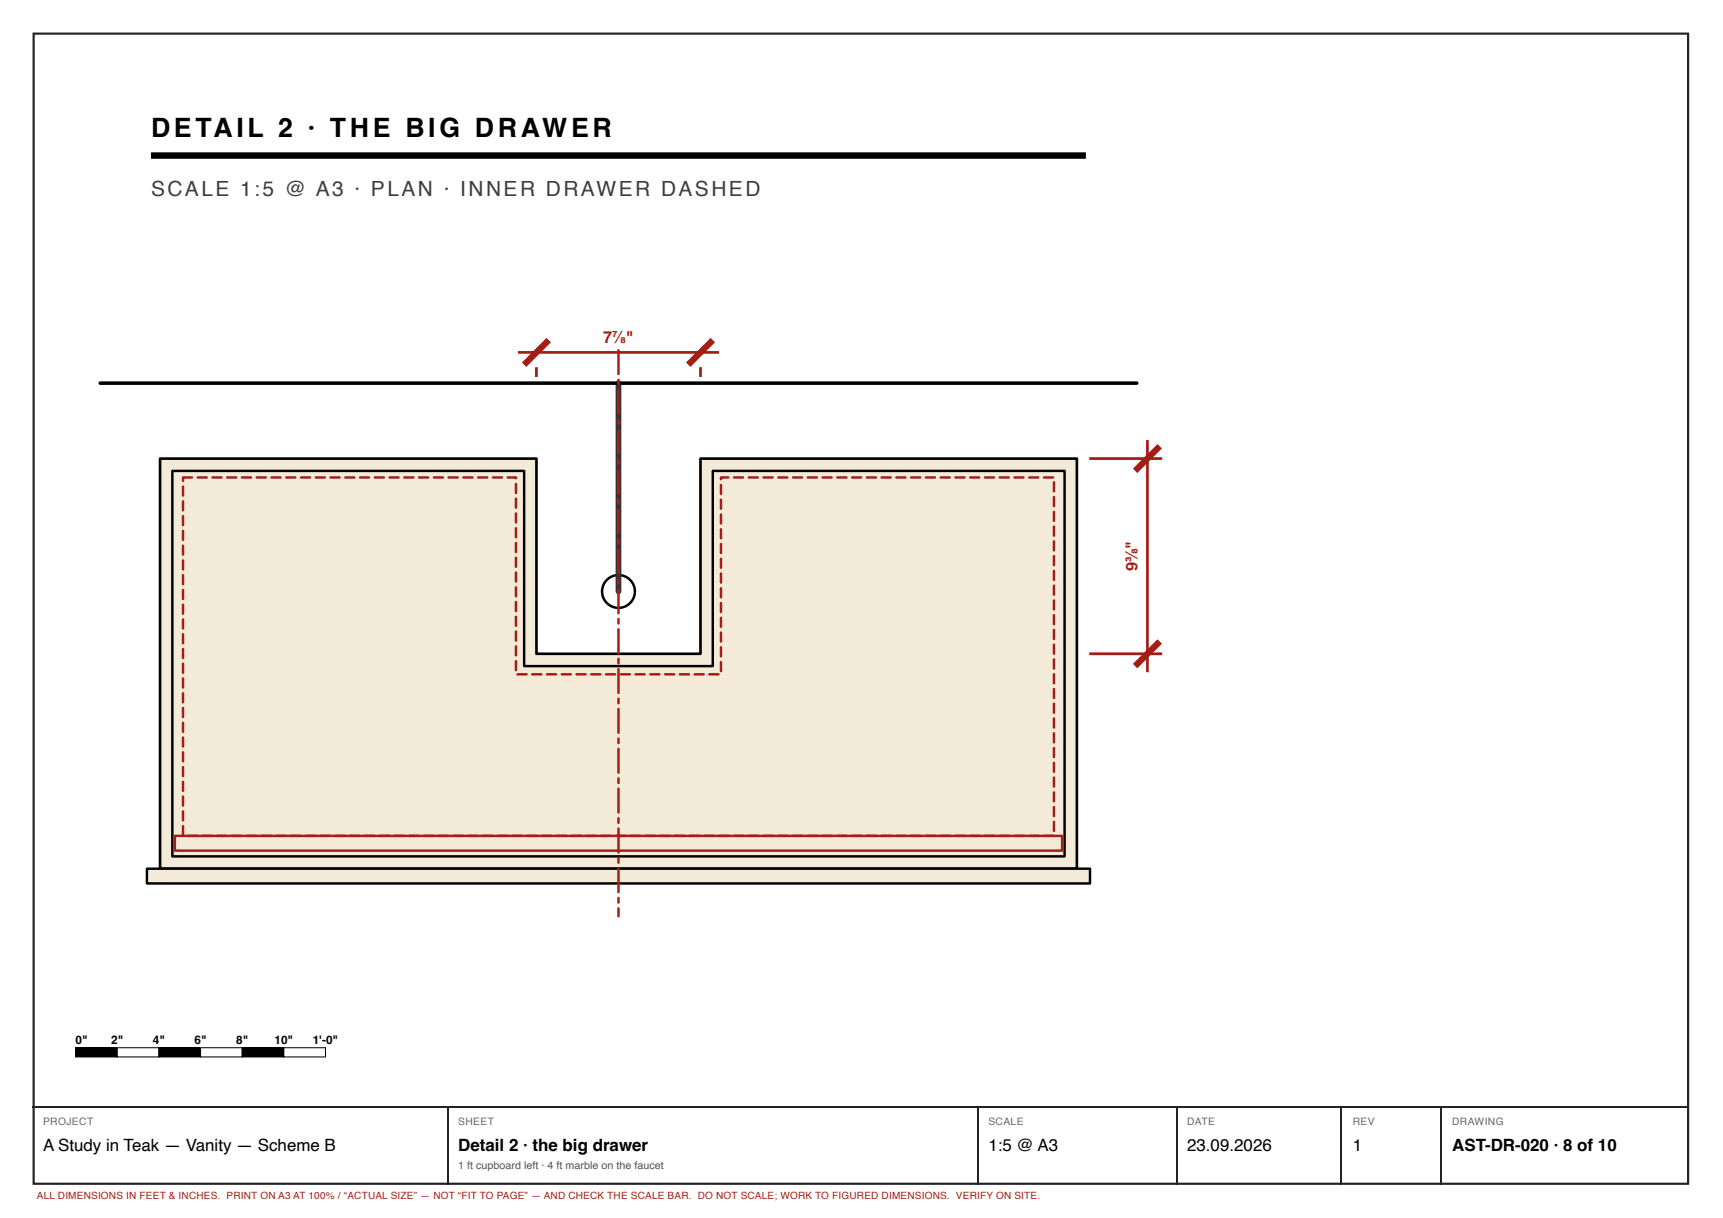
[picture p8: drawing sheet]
<svg xmlns="http://www.w3.org/2000/svg" width="420mm" height="297mm" viewBox="0 0 420 297" stroke-linecap="round" stroke-linejoin="round" font-family="sans-serif">
<path d="M8.2 8.2h403.5v280.5h-403.5z" fill="none" stroke="#222" stroke-width=".53"/>
<path d="M36.8 37.9h228" fill="none" stroke="#000" stroke-width="1.6" stroke-linecap="butt"/>
<path d="M39 111.8h91.8v47.6h40v-47.6h91.8v100h-223.6z" fill="#f3ead8"/>
<path d="M39 111.8h91.8v47.6h40v-47.6h91.8v100h-223.6z" fill="none" stroke="#000" stroke-width=".65"/>
<path d="M42 114.8h85.8v47.6h46v-47.6h85.8v94h-217.6z" fill="none" stroke="#000" stroke-width=".6"/>
<path d="M35.8 211.8h230v3.6h-230z" fill="#f3ead8"/>
<path d="M35.8 211.8h230v3.6h-230z" fill="none" stroke="#000" stroke-width=".6"/>
<path d="M48 116.2l2.4-.1a.3 .3 0 0 1 .3 .3 .3 .3 0 0 1-.3 .3h-2.3l-.1-.2zM51.6 116.2l2.4-.1a.3 .3 0 0 1 .3 .3 .3 .3 0 0 1-.3 .3h-2.3l-.1-.2zM55.2 116.2l2.4-.1a.3 .3 0 0 1 .3 .3 .3 .3 0 0 1-.3 .3h-2.3l-.1-.2zM58.8 116.2l2.4-.1a.3 .3 0 0 1 .3 .3 .3 .3 0 0 1-.3 .3h-2.3l-.1-.2zM62.4 116.2l2.4-.1a.3 .3 0 0 1 .3 .3 .3 .3 0 0 1-.3 .3h-2.3l-.1-.2zM66 116.2l2.4-.1a.3 .3 0 0 1 .3 .3 .3 .3 0 0 1-.3 .3h-2.3l-.1-.2zM69.6 116.2l2.4-.1a.3 .3 0 0 1 .3 .3 .3 .3 0 0 1-.3 .3h-2.3l-.1-.2zM73.2 116.2l2.4-.1a.3 .3 0 0 1 .3 .3 .3 .3 0 0 1-.3 .3h-2.3l-.1-.2zM76.8 116.2l2.4-.1a.3 .3 0 0 1 .3 .3 .3 .3 0 0 1-.3 .3h-2.3l-.1-.2zM80.4 116.2l2.4-.1a.3 .3 0 0 1 .3 .3 .3 .3 0 0 1-.3 .3h-2.3l-.1-.2zM84 116.2l2.4-.1a.3 .3 0 0 1 .3 .3 .3 .3 0 0 1-.3 .3h-2.3l-.1-.2zM87.6 116.2l2.4-.1a.3 .3 0 0 1 .3 .3 .3 .3 0 0 1-.3 .3h-2.3l-.1-.2zM91.2 116.2l2.4-.1a.3 .3 0 0 1 .3 .3 .3 .3 0 0 1-.3 .3h-2.3l-.1-.2zM94.8 116.2l2.4-.1a.3 .3 0 0 1 .3 .3 .3 .3 0 0 1-.3 .3h-2.3l-.1-.2zM98.4 116.2l2.4-.1a.3 .3 0 0 1 .3 .3 .3 .3 0 0 1-.3 .3h-2.3l-.1-.2zM102 116.2l2.4-.1a.3 .3 0 0 1 .3 .3 .3 .3 0 0 1-.3 .3h-2.3l-.1-.2zM105.6 116.2l2.4-.1a.3 .3 0 0 1 .3 .3 .3 .3 0 0 1-.3 .3h-2.3l-.1-.2zM109.2 116.2l2.4-.1a.3 .3 0 0 1 .3 .3 .3 .3 0 0 1-.3 .3h-2.3l-.1-.2zM112.8 116.2l2.4-.1a.3 .3 0 0 1 .3 .3 .3 .3 0 0 1-.3 .3h-2.3l-.1-.2zM116.4 116.2l2.4-.1a.3 .3 0 0 1 .3 .3 .3 .3 0 0 1-.3 .3h-2.3l-.1-.2zM120 116.2l2.4-.1a.3 .3 0 0 1 .3 .3 .3 .3 0 0 1-.3 .3h-2.3l-.1-.2zM123.6 116.2l2.2-.1a.34 .34 0 0 1 .4 .3 .34 .34 0 0 1-.3 .4 .34 .34 0 0 1-.4-.2v-.2h.3v.3h-2.1l-.1-.2zM125.6 117.8h.3l.2 .1v2.3a.3 .3 0 0 1-.3 .3 .3 .3 0 0 1-.3-.3zM125.6 121.4h.3l.2 .1v2.3a.3 .3 0 0 1-.3 .3 .3 .3 0 0 1-.3-.3zM125.6 125h.3l.2 .1v2.3a.3 .3 0 0 1-.3 .3 .3 .3 0 0 1-.3-.3zM125.6 128.6h.3l.2 .1v2.3a.3 .3 0 0 1-.3 .3 .3 .3 0 0 1-.3-.3zM125.6 132.2h.3l.2 .1v2.3a.3 .3 0 0 1-.3 .3 .3 .3 0 0 1-.3-.3zM125.6 135.8h.3l.2 .1v2.3a.3 .3 0 0 1-.3 .3 .3 .3 0 0 1-.3-.3zM125.6 139.4h.3l.2 .1v2.3a.3 .3 0 0 1-.3 .3 .3 .3 0 0 1-.3-.3zM125.6 143h.3l.2 .1v2.3a.3 .3 0 0 1-.3 .3 .3 .3 0 0 1-.3-.3zM125.6 146.6h.3l.2 .1v2.3a.3 .3 0 0 1-.3 .3 .3 .3 0 0 1-.3-.3zM125.6 150.2h.3l.2 .1v2.3a.3 .3 0 0 1-.3 .3 .3 .3 0 0 1-.3-.3zM125.6 153.8h.3l.2 .1v2.3a.3 .3 0 0 1-.3 .3 .3 .3 0 0 1-.3-.3zM125.6 157.4h.3l.2 .1v2.3a.3 .3 0 0 1-.3 .3 .3 .3 0 0 1-.3-.3zM125.6 161h.3l.2 .1v2.3a.3 .3 0 0 1-.3 .3 .3 .3 0 0 1-.3-.3zM126 164.2l2.4-.1a.3 .3 0 0 1 .3 .3 .3 .3 0 0 1-.3 .3h-2.3l-.1-.2zM129.6 164.2l2.4-.1a.3 .3 0 0 1 .3 .3 .3 .3 0 0 1-.3 .3h-2.3l-.1-.2zM133.2 164.2l2.4-.1a.3 .3 0 0 1 .3 .3 .3 .3 0 0 1-.3 .3h-2.3l-.1-.2zM136.8 164.2l2.4-.1a.3 .3 0 0 1 .3 .3 .3 .3 0 0 1-.3 .3h-2.3l-.1-.2zM140.4 164.2l2.4-.1a.3 .3 0 0 1 .3 .3 .3 .3 0 0 1-.3 .3h-2.3l-.1-.2zM144 164.2l2.4-.1a.3 .3 0 0 1 .3 .3 .3 .3 0 0 1-.3 .3h-2.3l-.1-.2zM147.6 164.2l2.4-.1a.3 .3 0 0 1 .3 .3 .3 .3 0 0 1-.3 .3h-2.3l-.1-.2zM151.2 164.2l2.4-.1a.3 .3 0 0 1 .3 .3 .3 .3 0 0 1-.3 .3h-2.3l-.1-.2zM154.8 164.2l2.4-.1a.3 .3 0 0 1 .3 .3 .3 .3 0 0 1-.3 .3h-2.3l-.1-.2zM158.4 164.2l2.4-.1a.3 .3 0 0 1 .3 .3 .3 .3 0 0 1-.3 .3h-2.3l-.1-.2zM162 164.2l2.4-.1a.3 .3 0 0 1 .3 .3 .3 .3 0 0 1-.3 .3h-2.3l-.1-.2zM165.6 164.2l2.4-.1a.3 .3 0 0 1 .3 .3 .3 .3 0 0 1-.3 .3h-2.3l-.1-.2zM169.2 164.2l2.4-.1a.3 .3 0 0 1 .3 .3 .3 .3 0 0 1-.3 .3h-2.3l-.1-.2zM172.8 164.2l2.4-.1a.3 .3 0 0 1 .3 .3 .3 .3 0 0 1-.3 .3h-2.3l-.1-.2zM175.6 161.3l.3-.1 .2 .2v2.2a.3 .3 0 0 1-.3 .3 .3 .3 0 0 1-.3-.3zM175.6 157.7l.3-.1 .2 .2v2.2a.3 .3 0 0 1-.3 .3 .3 .3 0 0 1-.3-.3zM175.6 154.1l.3-.1 .2 .2v2.2a.3 .3 0 0 1-.3 .3 .3 .3 0 0 1-.3-.3zM175.6 150.5l.3-.1 .2 .2v2.2a.3 .3 0 0 1-.3 .3 .3 .3 0 0 1-.3-.3zM175.6 146.9l.3-.1 .2 .2v2.2a.3 .3 0 0 1-.3 .3 .3 .3 0 0 1-.3-.3zM175.6 143.3l.3-.1 .2 .2v2.2a.3 .3 0 0 1-.3 .3 .3 .3 0 0 1-.3-.3zM175.6 139.7l.3-.1 .2 .2v2.2a.3 .3 0 0 1-.3 .3 .3 .3 0 0 1-.3-.3zM175.6 136.1l.3-.1 .2 .2v2.2a.3 .3 0 0 1-.3 .3 .3 .3 0 0 1-.3-.3zM175.6 132.5l.3-.1 .2 .2v2.2a.3 .3 0 0 1-.3 .3 .3 .3 0 0 1-.3-.3zM175.6 128.9l.3-.1 .2 .2v2.2a.3 .3 0 0 1-.3 .3 .3 .3 0 0 1-.3-.3zM175.6 125.3l.3-.1 .2 .2v2.2a.3 .3 0 0 1-.3 .3 .3 .3 0 0 1-.3-.3zM175.6 121.7l.3-.1 .2 .2v2.2a.3 .3 0 0 1-.3 .3 .3 .3 0 0 1-.3-.3zM175.6 118.1l.3-.1 .2 .2v2.2a.3 .3 0 0 1-.3 .3 .3 .3 0 0 1-.3-.3zM175.6 116.2l2-.1a.3 .3 0 0 1 .3 .3 .3 .3 0 0 1-.3 .3h-1.8v-.3h.3v.4a.3 .3 0 0 1-.3 .3 .3 .3 0 0 1-.3-.3zM178.8 116.2l2.4-.1a.3 .3 0 0 1 .3 .3 .3 .3 0 0 1-.3 .3h-2.3l-.1-.2zM182.4 116.2l2.4-.1a.3 .3 0 0 1 .3 .3 .3 .3 0 0 1-.3 .3h-2.3l-.1-.2zM186 116.2l2.4-.1a.3 .3 0 0 1 .3 .3 .3 .3 0 0 1-.3 .3h-2.3l-.1-.2zM189.6 116.2l2.4-.1a.3 .3 0 0 1 .3 .3 .3 .3 0 0 1-.3 .3h-2.3l-.1-.2zM193.2 116.2l2.4-.1a.3 .3 0 0 1 .3 .3 .3 .3 0 0 1-.3 .3h-2.3l-.1-.2zM196.8 116.2l2.4-.1a.3 .3 0 0 1 .3 .3 .3 .3 0 0 1-.3 .3h-2.3l-.1-.2zM200.4 116.2l2.4-.1a.3 .3 0 0 1 .3 .3 .3 .3 0 0 1-.3 .3h-2.3l-.1-.2zM204 116.2l2.4-.1a.3 .3 0 0 1 .3 .3 .3 .3 0 0 1-.3 .3h-2.3l-.1-.2zM207.6 116.2l2.4-.1a.3 .3 0 0 1 .3 .3 .3 .3 0 0 1-.3 .3h-2.3l-.1-.2zM211.2 116.2l2.4-.1a.3 .3 0 0 1 .3 .3 .3 .3 0 0 1-.3 .3h-2.3l-.1-.2zM214.8 116.2l2.4-.1a.3 .3 0 0 1 .3 .3 .3 .3 0 0 1-.3 .3h-2.3l-.1-.2zM218.4 116.2l2.4-.1a.3 .3 0 0 1 .3 .3 .3 .3 0 0 1-.3 .3h-2.3l-.1-.2zM222 116.2l2.4-.1a.3 .3 0 0 1 .3 .3 .3 .3 0 0 1-.3 .3h-2.3l-.1-.2zM225.6 116.2l2.4-.1a.3 .3 0 0 1 .3 .3 .3 .3 0 0 1-.3 .3h-2.3l-.1-.2zM229.2 116.2l2.4-.1a.3 .3 0 0 1 .3 .3 .3 .3 0 0 1-.3 .3h-2.3l-.1-.2zM232.8 116.2l2.4-.1a.3 .3 0 0 1 .3 .3 .3 .3 0 0 1-.3 .3h-2.3l-.1-.2zM236.4 116.2l2.4-.1a.3 .3 0 0 1 .3 .3 .3 .3 0 0 1-.3 .3h-2.3l-.1-.2zM240 116.2l2.4-.1a.3 .3 0 0 1 .3 .3 .3 .3 0 0 1-.3 .3h-2.3l-.1-.2zM243.6 116.2l2.4-.1a.3 .3 0 0 1 .3 .3 .3 .3 0 0 1-.3 .3h-2.3l-.1-.2zM247.2 116.2l2.4-.1a.3 .3 0 0 1 .3 .3 .3 .3 0 0 1-.3 .3h-2.3l-.1-.2zM250.8 116.2l2.4-.1a.3 .3 0 0 1 .3 .3 .3 .3 0 0 1-.3 .3h-2.3l-.1-.2zM254.4 116.2l2.4-.1a.3 .3 0 0 1 .3 .3 .3 .3 0 0 1-.3 .3h-2.3l-.1-.2zM256.8 117.4h.3l.2 .1v2.3a.3 .3 0 0 1-.3 .3 .3 .3 0 0 1-.3-.3zM256.8 121h.3l.2 .1v2.3a.3 .3 0 0 1-.3 .3 .3 .3 0 0 1-.3-.3zM256.8 124.6h.3l.2 .1v2.3a.3 .3 0 0 1-.3 .3 .3 .3 0 0 1-.3-.3zM256.8 128.2h.3l.2 .1v2.3a.3 .3 0 0 1-.3 .3 .3 .3 0 0 1-.3-.3zM256.8 131.8h.3l.2 .1v2.3a.3 .3 0 0 1-.3 .3 .3 .3 0 0 1-.3-.3zM256.8 135.4h.3l.2 .1v2.3a.3 .3 0 0 1-.3 .3 .3 .3 0 0 1-.3-.3zM256.8 139h.3l.2 .1v2.3a.3 .3 0 0 1-.3 .3 .3 .3 0 0 1-.3-.3zM256.8 142.6h.3l.2 .1v2.3a.3 .3 0 0 1-.3 .3 .3 .3 0 0 1-.3-.3zM256.8 146.2h.3l.2 .1v2.3a.3 .3 0 0 1-.3 .3 .3 .3 0 0 1-.3-.3zM256.8 149.8h.3l.2 .1v2.3a.3 .3 0 0 1-.3 .3 .3 .3 0 0 1-.3-.3zM256.8 153.4h.3l.2 .1v2.3a.3 .3 0 0 1-.3 .3 .3 .3 0 0 1-.3-.3zM256.8 157h.3l.2 .1v2.3a.3 .3 0 0 1-.3 .3 .3 .3 0 0 1-.3-.3zM256.8 160.6h.3l.2 .1v2.3a.3 .3 0 0 1-.3 .3 .3 .3 0 0 1-.3-.3zM256.8 164.2h.3l.2 .1v2.3a.3 .3 0 0 1-.3 .3 .3 .3 0 0 1-.3-.3zM256.8 167.8h.3l.2 .1v2.3a.3 .3 0 0 1-.3 .3 .3 .3 0 0 1-.3-.3zM256.8 171.4h.3l.2 .1v2.3a.3 .3 0 0 1-.3 .3 .3 .3 0 0 1-.3-.3zM256.8 175h.3l.2 .1v2.3a.3 .3 0 0 1-.3 .3 .3 .3 0 0 1-.3-.3zM256.8 178.6h.3l.2 .1v2.3a.3 .3 0 0 1-.3 .3 .3 .3 0 0 1-.3-.3zM256.8 182.2h.3l.2 .1v2.3a.3 .3 0 0 1-.3 .3 .3 .3 0 0 1-.3-.3zM256.8 185.8h.3l.2 .1v2.3a.3 .3 0 0 1-.3 .3 .3 .3 0 0 1-.3-.3zM256.8 189.4h.3l.2 .1v2.3a.3 .3 0 0 1-.3 .3 .3 .3 0 0 1-.3-.3zM256.8 193h.3l.2 .1v2.3a.3 .3 0 0 1-.3 .3 .3 .3 0 0 1-.3-.3zM256.8 196.6h.3l.2 .1v2.3a.3 .3 0 0 1-.3 .3 .3 .3 0 0 1-.3-.3zM256.8 200.2h.3l.2 .1v2.3a.3 .3 0 0 1-.3 .3 .3 .3 0 0 1-.3-.3zM254.5 203.6l2.3-.1a.3 .3 0 0 1 .3 .3 .3 .3 0 0 1-.3 .3h-2.2l-.2-.2zM250.9 203.6l2.3-.1a.3 .3 0 0 1 .3 .3 .3 .3 0 0 1-.3 .3h-2.2l-.2-.2zM247.3 203.6l2.3-.1a.3 .3 0 0 1 .3 .3 .3 .3 0 0 1-.3 .3h-2.2l-.2-.2zM243.7 203.6l2.3-.1a.3 .3 0 0 1 .3 .3 .3 .3 0 0 1-.3 .3h-2.2l-.2-.2zM240.1 203.6l2.3-.1a.3 .3 0 0 1 .3 .3 .3 .3 0 0 1-.3 .3h-2.2l-.2-.2zM236.5 203.6l2.3-.1a.3 .3 0 0 1 .3 .3 .3 .3 0 0 1-.3 .3h-2.2l-.2-.2zM232.9 203.6l2.3-.1a.3 .3 0 0 1 .3 .3 .3 .3 0 0 1-.3 .3h-2.2l-.2-.2zM229.3 203.6l2.3-.1a.3 .3 0 0 1 .3 .3 .3 .3 0 0 1-.3 .3h-2.2l-.2-.2zM225.7 203.6l2.3-.1a.3 .3 0 0 1 .3 .3 .3 .3 0 0 1-.3 .3h-2.2l-.2-.2zM222.1 203.6l2.3-.1a.3 .3 0 0 1 .3 .3 .3 .3 0 0 1-.3 .3h-2.2l-.2-.2zM218.5 203.6l2.3-.1a.3 .3 0 0 1 .3 .3 .3 .3 0 0 1-.3 .3h-2.2l-.2-.2zM214.9 203.6l2.3-.1a.3 .3 0 0 1 .3 .3 .3 .3 0 0 1-.3 .3h-2.2l-.2-.2zM211.3 203.6l2.3-.1a.3 .3 0 0 1 .3 .3 .3 .3 0 0 1-.3 .3h-2.2l-.2-.2zM207.7 203.6l2.3-.1a.3 .3 0 0 1 .3 .3 .3 .3 0 0 1-.3 .3h-2.2l-.2-.2zM204.1 203.6l2.3-.1a.3 .3 0 0 1 .3 .3 .3 .3 0 0 1-.3 .3h-2.2l-.2-.2zM200.5 203.6l2.3-.1a.3 .3 0 0 1 .3 .3 .3 .3 0 0 1-.3 .3h-2.2l-.2-.2zM196.9 203.6l2.3-.1a.3 .3 0 0 1 .3 .3 .3 .3 0 0 1-.3 .3h-2.2l-.2-.2zM193.3 203.6l2.3-.1a.3 .3 0 0 1 .3 .3 .3 .3 0 0 1-.3 .3h-2.2l-.2-.2zM189.7 203.6l2.3-.1a.3 .3 0 0 1 .3 .3 .3 .3 0 0 1-.3 .3h-2.2l-.2-.2zM186.1 203.6l2.3-.1a.3 .3 0 0 1 .3 .3 .3 .3 0 0 1-.3 .3h-2.2l-.2-.2zM182.5 203.6l2.3-.1a.3 .3 0 0 1 .3 .3 .3 .3 0 0 1-.3 .3h-2.2l-.2-.2zM178.9 203.6l2.3-.1a.3 .3 0 0 1 .3 .3 .3 .3 0 0 1-.3 .3h-2.2l-.2-.2zM175.3 203.6l2.3-.1a.3 .3 0 0 1 .3 .3 .3 .3 0 0 1-.3 .3h-2.2l-.2-.2zM171.7 203.6l2.3-.1a.3 .3 0 0 1 .3 .3 .3 .3 0 0 1-.3 .3h-2.2l-.2-.2zM168.1 203.6l2.3-.1a.3 .3 0 0 1 .3 .3 .3 .3 0 0 1-.3 .3h-2.2l-.2-.2zM164.5 203.6l2.3-.1a.3 .3 0 0 1 .3 .3 .3 .3 0 0 1-.3 .3h-2.2l-.2-.2zM160.9 203.6l2.3-.1a.3 .3 0 0 1 .3 .3 .3 .3 0 0 1-.3 .3h-2.2l-.2-.2zM157.3 203.6l2.3-.1a.3 .3 0 0 1 .3 .3 .3 .3 0 0 1-.3 .3h-2.2l-.2-.2zM153.7 203.6l2.3-.1a.3 .3 0 0 1 .3 .3 .3 .3 0 0 1-.3 .3h-2.2l-.2-.2zM150.1 203.6l2.3-.1a.3 .3 0 0 1 .3 .3 .3 .3 0 0 1-.3 .3h-2.2l-.2-.2zM146.5 203.6l2.3-.1a.3 .3 0 0 1 .3 .3 .3 .3 0 0 1-.3 .3h-2.2l-.2-.2zM142.9 203.6l2.3-.1a.3 .3 0 0 1 .3 .3 .3 .3 0 0 1-.3 .3h-2.2l-.2-.2zM139.3 203.6l2.3-.1a.3 .3 0 0 1 .3 .3 .3 .3 0 0 1-.3 .3h-2.2l-.2-.2zM135.7 203.6l2.3-.1a.3 .3 0 0 1 .3 .3 .3 .3 0 0 1-.3 .3h-2.2l-.2-.2zM132.1 203.6l2.3-.1a.3 .3 0 0 1 .3 .3 .3 .3 0 0 1-.3 .3h-2.2l-.2-.2zM128.5 203.6l2.3-.1a.3 .3 0 0 1 .3 .3 .3 .3 0 0 1-.3 .3h-2.2l-.2-.2zM124.9 203.6l2.3-.1a.3 .3 0 0 1 .3 .3 .3 .3 0 0 1-.3 .3h-2.2l-.2-.2zM121.3 203.6l2.3-.1a.3 .3 0 0 1 .3 .3 .3 .3 0 0 1-.3 .3h-2.2l-.2-.2zM117.7 203.6l2.3-.1a.3 .3 0 0 1 .3 .3 .3 .3 0 0 1-.3 .3h-2.2l-.2-.2zM114.1 203.6l2.3-.1a.3 .3 0 0 1 .3 .3 .3 .3 0 0 1-.3 .3h-2.2l-.2-.2zM110.5 203.6l2.3-.1a.3 .3 0 0 1 .3 .3 .3 .3 0 0 1-.3 .3h-2.2l-.2-.2zM106.9 203.6l2.3-.1a.3 .3 0 0 1 .3 .3 .3 .3 0 0 1-.3 .3h-2.2l-.2-.2zM103.3 203.6l2.3-.1a.3 .3 0 0 1 .3 .3 .3 .3 0 0 1-.3 .3h-2.2l-.2-.2zM99.7 203.6l2.3-.1a.3 .3 0 0 1 .3 .3 .3 .3 0 0 1-.3 .3h-2.2l-.2-.2zM96.1 203.6l2.3-.1a.3 .3 0 0 1 .3 .3 .3 .3 0 0 1-.3 .3h-2.2l-.2-.2zM92.5 203.6l2.3-.1a.3 .3 0 0 1 .3 .3 .3 .3 0 0 1-.3 .3h-2.2l-.2-.2zM88.9 203.6l2.3-.1a.3 .3 0 0 1 .3 .3 .3 .3 0 0 1-.3 .3h-2.2l-.2-.2zM85.3 203.6l2.3-.1a.3 .3 0 0 1 .3 .3 .3 .3 0 0 1-.3 .3h-2.2l-.2-.2zM81.7 203.6l2.3-.1a.3 .3 0 0 1 .3 .3 .3 .3 0 0 1-.3 .3h-2.2l-.2-.2zM78.1 203.6l2.3-.1a.3 .3 0 0 1 .3 .3 .3 .3 0 0 1-.3 .3h-2.2l-.2-.2zM74.5 203.6l2.3-.1a.3 .3 0 0 1 .3 .3 .3 .3 0 0 1-.3 .3h-2.2l-.2-.2zM70.9 203.6l2.3-.1a.3 .3 0 0 1 .3 .3 .3 .3 0 0 1-.3 .3h-2.2l-.2-.2zM67.3 203.6l2.3-.1a.3 .3 0 0 1 .3 .3 .3 .3 0 0 1-.3 .3h-2.2l-.2-.2zM63.7 203.6l2.3-.1a.3 .3 0 0 1 .3 .3 .3 .3 0 0 1-.3 .3h-2.2l-.2-.2zM60.1 203.6l2.3-.1a.3 .3 0 0 1 .3 .3 .3 .3 0 0 1-.3 .3h-2.2l-.2-.2zM56.5 203.6l2.3-.1a.3 .3 0 0 1 .3 .3 .3 .3 0 0 1-.3 .3h-2.2l-.2-.2zM52.9 203.6l2.3-.1a.3 .3 0 0 1 .3 .3 .3 .3 0 0 1-.3 .3h-2.2l-.2-.2zM49.3 203.6l2.3-.1a.3 .3 0 0 1 .3 .3 .3 .3 0 0 1-.3 .3h-2.2l-.2-.2zM45.7 203.6l2.3-.1a.3 .3 0 0 1 .3 .3 .3 .3 0 0 1-.3 .3h-2.2l-.2-.2zM44.4 201.3l.3-.1 .2 .2v2.2a.3 .3 0 0 1-.3 .3 .3 .3 0 0 1-.3-.3zM44.4 197.7l.3-.1 .2 .2v2.2a.3 .3 0 0 1-.3 .3 .3 .3 0 0 1-.3-.3zM44.4 194.1l.3-.1 .2 .2v2.2a.3 .3 0 0 1-.3 .3 .3 .3 0 0 1-.3-.3zM44.4 190.5l.3-.1 .2 .2v2.2a.3 .3 0 0 1-.3 .3 .3 .3 0 0 1-.3-.3zM44.4 186.9l.3-.1 .2 .2v2.2a.3 .3 0 0 1-.3 .3 .3 .3 0 0 1-.3-.3zM44.4 183.3l.3-.1 .2 .2v2.2a.3 .3 0 0 1-.3 .3 .3 .3 0 0 1-.3-.3zM44.4 179.7l.3-.1 .2 .2v2.2a.3 .3 0 0 1-.3 .3 .3 .3 0 0 1-.3-.3zM44.4 176.1l.3-.1 .2 .2v2.2a.3 .3 0 0 1-.3 .3 .3 .3 0 0 1-.3-.3zM44.4 172.5l.3-.1 .2 .2v2.2a.3 .3 0 0 1-.3 .3 .3 .3 0 0 1-.3-.3zM44.4 168.9l.3-.1 .2 .2v2.2a.3 .3 0 0 1-.3 .3 .3 .3 0 0 1-.3-.3zM44.4 165.3l.3-.1 .2 .2v2.2a.3 .3 0 0 1-.3 .3 .3 .3 0 0 1-.3-.3zM44.4 161.7l.3-.1 .2 .2v2.2a.3 .3 0 0 1-.3 .3 .3 .3 0 0 1-.3-.3zM44.4 158.1l.3-.1 .2 .2v2.2a.3 .3 0 0 1-.3 .3 .3 .3 0 0 1-.3-.3zM44.4 154.5l.3-.1 .2 .2v2.2a.3 .3 0 0 1-.3 .3 .3 .3 0 0 1-.3-.3zM44.4 150.9l.3-.1 .2 .2v2.2a.3 .3 0 0 1-.3 .3 .3 .3 0 0 1-.3-.3zM44.4 147.3l.3-.1 .2 .2v2.2a.3 .3 0 0 1-.3 .3 .3 .3 0 0 1-.3-.3zM44.4 143.7l.3-.1 .2 .2v2.2a.3 .3 0 0 1-.3 .3 .3 .3 0 0 1-.3-.3zM44.4 140.1l.3-.1 .2 .2v2.2a.3 .3 0 0 1-.3 .3 .3 .3 0 0 1-.3-.3zM44.4 136.5l.3-.1 .2 .2v2.2a.3 .3 0 0 1-.3 .3 .3 .3 0 0 1-.3-.3zM44.4 132.9l.3-.1 .2 .2v2.2a.3 .3 0 0 1-.3 .3 .3 .3 0 0 1-.3-.3zM44.4 129.3l.3-.1 .2 .2v2.2a.3 .3 0 0 1-.3 .3 .3 .3 0 0 1-.3-.3zM44.4 125.7l.3-.1 .2 .2v2.2a.3 .3 0 0 1-.3 .3 .3 .3 0 0 1-.3-.3zM44.4 122.1l.3-.1 .2 .2v2.2a.3 .3 0 0 1-.3 .3 .3 .3 0 0 1-.3-.3zM44.4 118.5l.3-.1 .2 .2v2.2a.3 .3 0 0 1-.3 .3 .3 .3 0 0 1-.3-.3zM44.4 116.2l2.4-.1a.3 .3 0 0 1 .3 .3 .3 .3 0 0 1-.3 .3h-2.2v-.3h.3v.8a.3 .3 0 0 1-.3 .3 .3 .3 0 0 1-.3-.3z" fill="#a51d17"/>
<path d="M42.6 203.8h216.4v3.6h-216.4z" fill="none" stroke="#a51d17" stroke-width=".6"/>
<circle cx="150.8" cy="144.2" r="4" fill="#fff"/>
<circle cx="150.8" cy="144.2" r="4" fill="none" stroke="#000" stroke-width=".6"/>
<path d="M150.8 93.4v50.8" fill="none" stroke="#333" stroke-width="1.4"/>
<path d="M24.4 93.4h252.8" fill="none" stroke="#000" stroke-width=".86"/>
<path d="M150.6 85.2h.3l.2 .2v5.8a.3 .3 0 0 1-.3 .3 .3 .3 0 0 1-.3-.3zM150.6 92.4h.3l.2 .1v1.2a.3 .3 0 0 1-.3 .3 .3 .3 0 0 1-.3-.3zM150.6 94.9h.3l.2 .3v5.7a.3 .3 0 0 1-.3 .3 .3 .3 0 0 1-.3-.3zM150.6 102.1h.3l.2 .1v1.2a.3 .3 0 0 1-.3 .3 .3 .3 0 0 1-.3-.3zM150.6 104.7l.3-.1 .2 .3v5.7a.3 .3 0 0 1-.3 .3 .3 .3 0 0 1-.3-.3zM150.6 111.9l.3-.1 .2 .2v1.2a.3 .3 0 0 1-.3 .3 .3 .3 0 0 1-.3-.3zM150.6 114.4l.3-.1 .2 .3v5.8a.3 .3 0 0 1-.3 .3 .3 .3 0 0 1-.3-.3zM150.6 121.6l.3-.1 .2 .2v1.2a.3 .3 0 0 1-.3 .3 .3 .3 0 0 1-.3-.3zM150.6 124.1l.3-.1 .2 .3v5.8a.3 .3 0 0 1-.3 .3 .3 .3 0 0 1-.3-.3zM150.6 131.3l.3-.1 .2 .2v1.2a.3 .3 0 0 1-.3 .3 .3 .3 0 0 1-.3-.3zM150.6 133.8h.3l.2 .2v5.8a.3 .3 0 0 1-.3 .3 .3 .3 0 0 1-.3-.3zM150.6 141h.3l.2 .1v1.2a.3 .3 0 0 1-.3 .3 .3 .3 0 0 1-.3-.3zM150.6 143.5h.3l.2 .3v5.7a.3 .3 0 0 1-.3 .3 .3 .3 0 0 1-.3-.3zM150.6 150.7h.3l.2 .1v1.2a.3 .3 0 0 1-.3 .3 .3 .3 0 0 1-.3-.3zM150.6 153.3l.3-.1 .2 .3v5.7a.3 .3 0 0 1-.3 .3 .3 .3 0 0 1-.3-.3zM150.6 160.5l.3-.1 .2 .2v1.2a.3 .3 0 0 1-.3 .3 .3 .3 0 0 1-.3-.3zM150.6 163l.3-.1 .2 .3v5.8a.3 .3 0 0 1-.3 .3 .3 .3 0 0 1-.3-.3zM150.6 170.2l.3-.1 .2 .2v1.2a.3 .3 0 0 1-.3 .3 .3 .3 0 0 1-.3-.3zM150.6 172.7l.3-.1 .2 .3v5.8a.3 .3 0 0 1-.3 .3 .3 .3 0 0 1-.3-.3zM150.6 179.9l.3-.1 .2 .2v1.2a.3 .3 0 0 1-.3 .3 .3 .3 0 0 1-.3-.3zM150.6 182.4h.3l.2 .2v5.8a.3 .3 0 0 1-.3 .3 .3 .3 0 0 1-.3-.3zM150.6 189.6h.3l.2 .1v1.2a.3 .3 0 0 1-.3 .3 .3 .3 0 0 1-.3-.3zM150.6 192.1h.3l.2 .3v5.7a.3 .3 0 0 1-.3 .3 .3 .3 0 0 1-.3-.3zM150.6 199.3h.3l.2 .1v1.2a.3 .3 0 0 1-.3 .3 .3 .3 0 0 1-.3-.3zM150.6 201.9l.3-.1 .2 .3v5.7a.3 .3 0 0 1-.3 .3 .3 .3 0 0 1-.3-.3zM150.6 209.1l.3-.1 .2 .2v1.1a.3 .3 0 0 1-.3 .3 .3 .3 0 0 1-.3-.3zM150.6 211.6l.3-.1 .2 .3v5.7a.3 .3 0 0 1-.3 .3 .3 .3 0 0 1-.3-.3zM150.6 218.8l.3-.1 .2 .2v1.2a.3 .3 0 0 1-.3 .3 .3 .3 0 0 1-.3-.3zM150.6 221.3l.3-.1 .2 .2v2a.3 .3 0 0 1-.3 .3 .3 .3 0 0 1-.3-.3z" fill="#a51d17"/>
<path d="M126.3 85.9h49M130.8 89.5v2.4M170.8 89.5v2.4M265.6 111.8h17.8M279.8 107.3v56.6M265.6 159.4h17.8" fill="none" stroke="#a51d17" stroke-width=".66" stroke-linecap="butt"/>
<path d="M133.8 82.9l-6 6M173.8 82.9l-6 6M282.8 108.8l-6 6M282.8 156.4l-6 6" fill="none" stroke="#a51d17" stroke-width="1.5" stroke-linecap="butt"/>
<path d="M18.4 255.5h10.2v2.2h-10.2z" fill="#000"/>
<path d="M18.4 255.5h10.2v2.2h-10.2z" fill="none" stroke="#000" stroke-width=".25"/>
<path d="M28.6 255.5h10.2v2.2h-10.2z" fill="#fff"/>
<path d="M28.6 255.5h10.2v2.2h-10.2zM38.8 255.5h10.1v2.2h-10.1z" fill="none" stroke="#000" stroke-width=".25"/>
<path d="M38.8 255.5h10.1v2.2h-10.1z" fill="#000"/>
<path d="M48.9 255.5h10.2v2.2h-10.2z" fill="#fff"/>
<path d="M48.9 255.5h10.2v2.2h-10.2zM59.1 255.5h10.1v2.2h-10.1z" fill="none" stroke="#000" stroke-width=".25"/>
<path d="M59.1 255.5h10.1v2.2h-10.1z" fill="#000"/>
<path d="M69.2 255.5h10.2v2.2h-10.2z" fill="#fff"/>
<path d="M69.2 255.5h10.2v2.2h-10.2z" fill="none" stroke="#000" stroke-width=".25"/>
<path d="M7.9 270h404.1M109.1 270.1v18.8M238.5 270.1v18.8M286.9 270.1v18.8M327.2 270.1v18.8M351.5 270.1v18.8" fill="none" stroke="#222" stroke-width=".26"/>
<text font-size="6.5" x="36.8" y="33.4">DETAIL 2 · THE BIG DRAWER</text>
<text font-size="5.1" fill="#3d3d3d" x="36.8" y="47.8">SCALE 1:5 @ A3 · PLAN · INNER DRAWER DASHED</text>
<g font-size="4.1">
<text x="10.5" y="280.7">A Study in Teak — Vanity — Scheme B</text>
<text x="111.8" y="280.7">Detail 2 · the big drawer</text>
<text x="241" y="280.7">1:5 @ A3</text>
<text x="289.5" y="280.7">23.09.2026</text>
<text x="329.9" y="280.7">1</text>
<text x="354.1" y="280.7">AST-DR-020 · 8 of 10</text>
</g>
<g font-size="4" fill="#a51d17">
<text x="147.1" y="83.5">7⅞&quot;</text>
<text x="277.4" y="139.3" transform="rotate(-90 277.4 139.3)">9⅜&quot;</text>
</g>
<g font-size="2.9">
<text x="18.4" y="254.5">0&quot;</text>
<text x="27.1" y="254.5">2&quot;</text>
<text x="37.3" y="254.5">4&quot;</text>
<text x="47.4" y="254.5">6&quot;</text>
<text x="57.6" y="254.5">8&quot;</text>
<text x="66.9" y="254.5">10&quot;</text>
<text x="76.3" y="254.5">1'-0&quot;</text>
</g>
<text font-size="2.6" fill="#555" x="111.8" y="285">1 ft cupboard left · 4 ft marble on the faucet</text>
<g font-size="2.5" fill="#666">
<text x="10.5" y="274.4">PROJECT</text>
<text x="111.8" y="274.4">SHEET</text>
<text x="241" y="274.4">SCALE</text>
<text x="289.5" y="274.4">DATE</text>
<text x="329.9" y="274.4">REV</text>
<text x="354.1" y="274.4">DRAWING</text>
</g>
<text font-size="2.4" fill="#a51d17" x="9" y="292.4">ALL DIMENSIONS IN FEET &amp; INCHES. PRINT ON A3 AT 100% / “ACTUAL SIZE” — NOT “FIT TO PAGE” — AND CHECK THE SCALE BAR. DO NOT SCALE; WORK TO FIGURED DIMENSIONS. VERIFY ON SITE.</text>
</svg>
